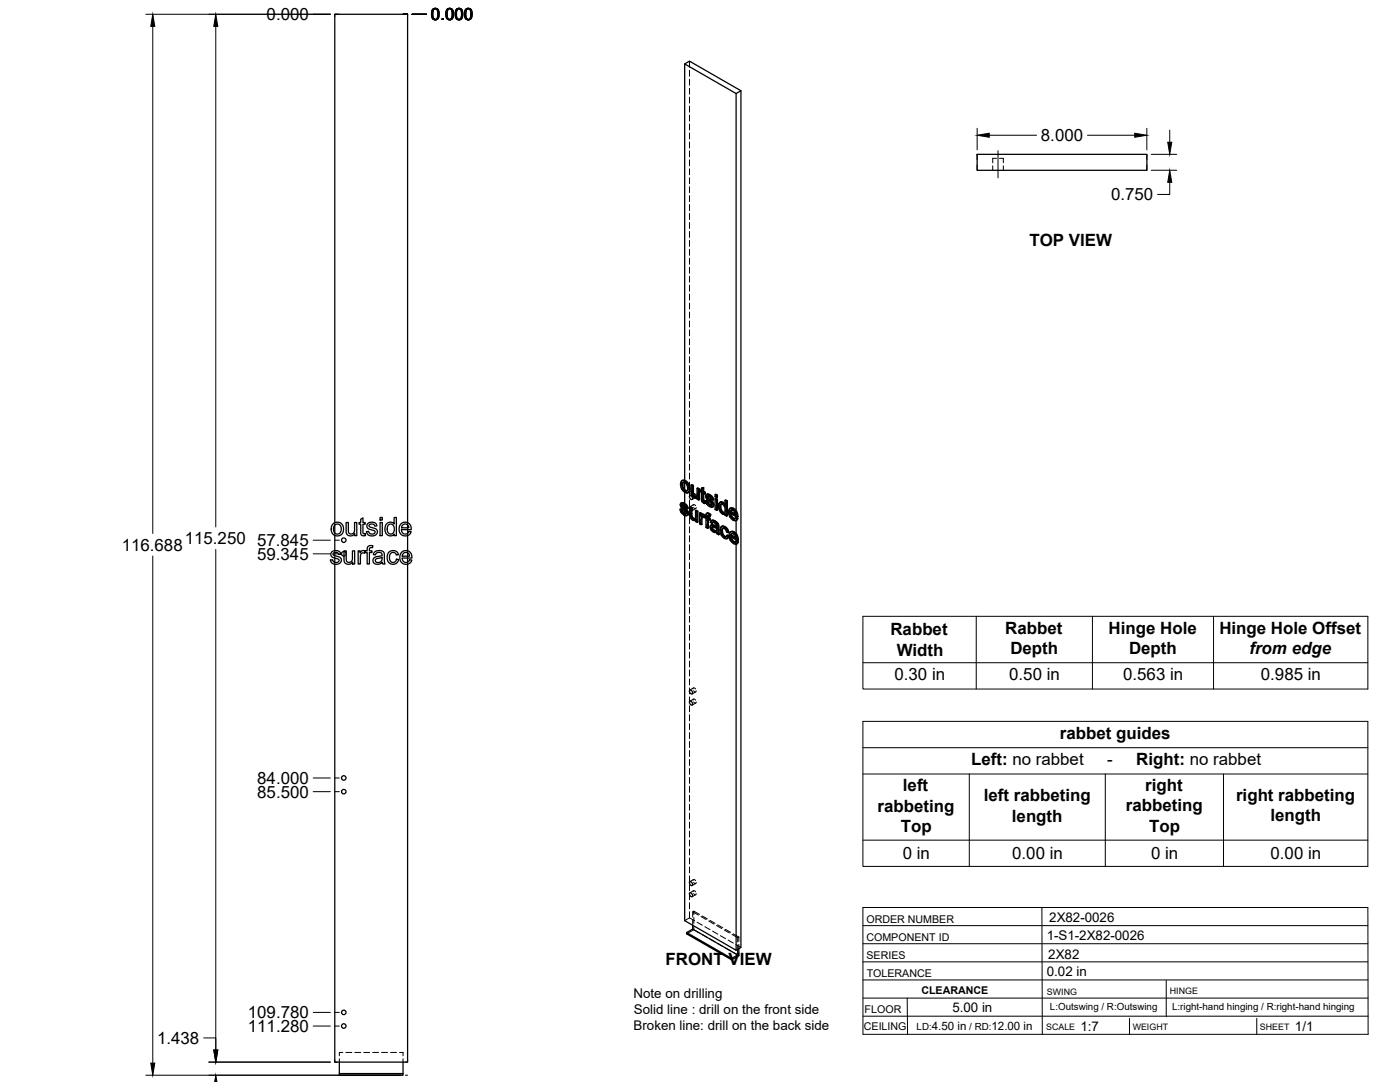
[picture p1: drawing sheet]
<svg xmlns="http://www.w3.org/2000/svg" width="559mm" height="432mm" viewBox="0 0 559 432" stroke-linecap="round" stroke-linejoin="round" font-family="sans-serif">
<!-- layer: Visible -->
<g fill="none" stroke="#000" stroke-width=".51">
<path d="M273.3 25.5l1.9-1.1 20.5 11.8M293.8 37.3l1.9-1.1v341.9l-1.9 1.1M390 61.6h67.8v6.4h-67.8zM272.2 191.8l.8-.2 .7 .2zM272.2 191.8l-.4 .5-.2 1 .5 1.9 1.6 1.5h.7l.5-.3M272.3 193.6l.3 1.5M272.6 195.1l.3-.2 .8 .8-.3 .2zM272.8 192.5l-.2 .9M272.9 194.9l-.3-1.5-.3 .2v-.3l.3-.7 .4-.1 1 .7 .4 1.3-.2 1.4h-.8M273.3 191.6v-166.1l20.5 11.8v166.5M273.3 192.6v2.8M273.3 196.4v4.5"/>
<path d="M273.4 192l1 1a1.93 1.93 0 0 1 1 2M273.7 195.7l.5 .2M273.7 191.8l1.2 1.3M274.6 193.3l.5 1.9 .3-.2-.2 1.2M275.1 195.2l-.2 1.2 .3-.2-.6 .5M275.4 197.8a.93 .93 0 0 1 .9 .5 .93 .93 0 0 1-.2 1.1l-.9-.9zM275.8 193.5l.7 .4 .3-.2v3.2M276.5 193.9v3.1l.3-.1 .3 .6M276.5 197.1l.3 .6 .3-.2 .4 .4M276.8 197.7l.4 .4h.9M276.8 193.7l-.7-.3-.3 .1v3.1l.3 1.1 .8 .8a.97 .97 0 0 0 1.4 .1v.6l.5 .4M277.2 198.1l.5 .1"/>
<path d="M278 198.1l-.3 .1M278.2 194.9l.6 .4 .4-.2v4.3l-.4 .2v-4.3M278.3 198.6l-.3 .2M279.2 195.1l-.7-.4-.3 .2v2.7l-.5 .6M280 195.5l-.5 .1v.6l.5 .3v3.4l.7 .8 .6 .3 .3-.2-.1-.7-.6 .1M280 194.8l.9-.2v1.5M280.6 194.8v1.5l.3-.2 .6 .3M280.6 196.3l.6 .3 .3-.2v.6l-.3 .2v-.6M280.6 199.8l.6 .2M280.7 200l.8 .1M280.9 194.6l-.9 .2v1.1l-.5-.3M280.9 197v2.6"/>
<path d="M281.2 197.2l-.6-.4v2.9l.4 .1M281.6 199.9l.6 .2M282.1 197.3l1.3 .1M282.3 198.3l.6 .5M282.4 198.6l.2 .3a1.49 1.49 0 0 1 1.6 1l.2 .2M282.4 197.2l-.4 .2M282.5 197.4l.5 .2 .4-.2 .7 .6M282.5 199.9l-.6-.2-.3 .2 .4 1.3 .9 .8a1.24 1.24 0 0 0 1.6 .2M282.6 198.9l1.5 1.4 .3-.2 .4 .7M282.6 198v.1M282.7 198.4l-.1-.3-.3 .2 .1-.2 1 .3 .5 1 .6 .2M282.8 197.2l-.9 .2-.2 .9 .4 .9 1.8 1.8-.1 .7"/>
<path d="M283 197.6l.8 .6 .3-.2 .5 .7M283.8 198.2l.5 .7 .3-.2 .2 .8-.3 .1-.2-.7M285.4 199.1l.3-.2 .7 .3-.4 .2zM285.4 197.4l.3-.2 .7 .4-.4 .2zM285.4 199.1v4.2l.6 .4M285.4 197.4v.8l.6 .4M286.4 199.2v4.3l-.4 .2v-4.3M286.4 197.6v.8l-.4 .2v-.8M289.4 199.7l.6 .3 .3-.1v5.9l-.3 .2v-6M290.3 199.9l-.6-.4-.3 .2v2.1l-.5-.7M133 209l1.7-.6 1.4 .5 .9 1.2v2.2l-.8 1.1-1.8 .5-1.5-.7-.7-1.6a2.9 2.9 0 0 1 .8-2.6zM133.5 209.6l.6-.4h.9l.9 .7 .3 1.8-.9 1.3h-1.2l-.7-.5-.3-1.6z"/>
<path d="M133.6 209.6v3.1M133.6 213.7v6M137.3 219.8h.9v3.8a1.31 1.31 0 0 0 1.7 .7 1.31 1.31 0 0 0 .8-1.6v-2.9h.9v5.3h-.8v-.8a1.86 1.86 0 0 1-2.3 .9 1.86 1.86 0 0 1-1.2-2.1zM138.2 208.5h.8l.1 3.8a1.31 1.31 0 0 0 1.7 .7 1.31 1.31 0 0 0 .7-1.7v-2.8h.9v5.3h-.8v-.8a1.86 1.86 0 0 1-2.2 .8 1.86 1.86 0 0 1-1.2-2zM143 219.8h.7v.8a1.27 1.27 0 0 1 2.1-.6l.8-.2v-1.1a1.56 1.56 0 0 1 2.2-.9l-.1 .8a.81 .81 0 0 0-.9 0 .81 .81 0 0 0-.4 .8v.4h1.1v.7h-1.1v4.6h-.8v-4.6h-.8v-.4l-.3 .7-.8-.2-.7 .5-.2 4h-.8zM144 207.2l.9-.5v1.8h.9v.7h-.9v3.4l.2 .4h.7l.1 .7-1.2 .1-.7-.7v-3.9h-.7v-.7h.7zM146.7 209l.9-.5h1.6a1.47 1.47 0 0 1 1.2 1.4l-.8 .1a1.17 1.17 0 0 0-1.2-.9 1.17 1.17 0 0 0-1.1 .8l.4 .5 2.1 .5a1.6 1.6 0 0 1 .7 2.1 1.6 1.6 0 0 1-2 .9l-1.5-.4-.7-1.3 .9-.2 .2 .7 .7 .4 1.3-.2a.73 .73 0 0 0 .3-.9 .73 .73 0 0 0-.9-.4l-1.1-.3a1.41 1.41 0 0 1-1-2.3zM151.7 208.5h.9v5.3h-.9zM151.7 206.5h.9v1h-.9zM154.2 209.1l1.2-.7a1.86 1.86 0 0 1 1.9 .7v-2.6h.9v7.3h-.8v-.7a2.17 2.17 0 0 1-2.7 .5 2.17 2.17 0 0 1-1.1-2.5zM155 209.5l.6-.3h.7l.9 1 .1 1.7-.7 1.1h-1.2l-.7-.9-.1-1.5zM160 209.1a2.46 2.46 0 0 1 2.9-.4 2.46 2.46 0 0 1 1.2 2.7h-3.9l.3 1 .8 .7a1.46 1.46 0 0 0 1.9-1l.9 .1-.5 .9-1 .7h-1.7l-.9-.6-.7-1.7 .1-1.2z"/>
<path d="M160.7 209.5l.6-.3h1l.6 .6 .3 .8h-2.9zM162.7 208.6v-202.9h-29.1v202.9M162.7 209.4v1.2M162.7 211.4v1.5M162.7 213.8v6M271.4 203.3l.6 .2M271.9 200.7l1.3 .1M272 203.5l.4-.2 .2 .9-.3 .1zM272.1 201.7l.7 .5M272.2 202l1.1 .7M272.2 200.6l-.4 .2M272.3 204.3l.7 .7h.8"/>
<path d="M272.3 200.8l.6 .2 .3-.2 .8 .6M272.4 203.3l-.7-.2-.3 .2 .5 1.3 .8 .8a1.23 1.23 0 0 0 1.6 .2M272.4 202.4l1.5 1.3 .3-.2 .5 .7M272.5 201.4l-.1 .1M272.5 201.8l-.1-.3-.3 .2 .1-.2 1 .3 .5 1 .6 .3M272.6 200.6l-.9 .3-.2 .8 .4 .9 1.8 1.7-.1 .8M272.9 201l.7 .6 .4-.2 .4 .7M273 205l.6 .1M273.3 205.7v161.7l20.5 11.8v-162M273.3 203.9v.9l-.7-.6M273.3 201.9v.7M273.3 202.7l.9 .8"/>
<path d="M273.6 201.6l.5 .7 .3-.2 .3 .8-.4 .2-.2-.8M273.7 205.1h-.1M273.9 203.7l.4 .6 .4-.1 .1 .7M274.3 204.3l.2 .8 .3-.2-.2 .6M274.5 205.1l-.2 .5 .3-.1-.4 .3M275.2 202.4l.7 .4 .3-.2v3.2M275.2 203v-.4a.67 .67 0 0 1 .8-.3 .67 .67 0 0 1 .4 .8l-.2 .7M275.9 202.8v3.2l.3-.2 .3 .6M275.9 206l.2 .6 .4-.2 .4 .4M276.1 206.6l.5 .4h.9M276.2 202.6l-.7-.3-.3 .1v3.1l.4 1.2 .7 .7a.97 .97 0 0 0 1.4 .1M276.6 207l.6 .2"/>
<path d="M277.5 207l-.3 .2M277.6 203.8l.6 .4 .4-.2v4.3l-.4 .2v-4.3M277.7 207.5v.7l.5 .3M277.7 207.6l-.2 .1M278.6 204l-.7-.4-.3 .2v2.7l-.4 .7M279.2 204.7l.6 .4 .3-.2v.5l.4-.2M279.8 205.1v.6l.7-.5 .4 .1M280 206.4l.2 2.8-.4 .2v-2.2M280.1 204.9l-.6-.3-.3 .1v4.3l.6 .4M280.2 205.4l.7-.1 .6 .4M280.3 206.1v.1M280.6 205.4l.6 .5"/>
<path d="M281 206.6l-.8-.5-.2 .3 .3-.2-.1 .8M281.2 200.3l.1 .7M281.2 206.5l.6 .3v3.7l.6 .4M281.2 206.5v-.4l-.2 .5M281.2 206.5l-.2 .1M282.2 204.9h.9l.6 .4M282.2 200.1l.3-.2 .3 .8-.3 .2zM282.4 206.6l.7 .4 .3-.2v.6l-.3 .2v-.6M282.5 204.7l-.5 .2M282.5 200.9l.6 .6h.9M282.7 207.3v3.4l-.3 .2v-3.8l.7 .5M282.7 205.7v.7"/>
<path d="M282.8 205.1l.6 .4 .3-.2-.4 .8 .1-.6M282.8 200.7l.7 .7M283.1 204.9l-.6-.2-.5 .3-.2 1.2-.6-.3 .6-.1M283.1 201.5l.7 .2M283.3 206.1a.46 .46 0 0 0-.5-.5 .46 .46 0 0 0-.4 .6v.4l.3-.2 .7 .4M283.8 209.6l.8-.2 1.4 .5M283.9 201.7h-.1M284.1 210.7l.2 .6 .3-.2 .5 .5M284.1 200.3l.4 .6 .3-.1 .2 .7M284.2 210.4l-.1 .3 .3-.2 .2 .6M284.2 209.4l-.5 .2M284.3 211.3l.5 .5h1h-1"/>
<path d="M284.3 210.3l-.1 .1M284.3 207.8l.9 .3 .3-.2 .8 .6M284.4 210.3l.8 .3a.73 .73 0 0 1 .8 .6 .73 .73 0 0 1-.5 .8M284.4 210.3l-.2 .1M284.4 210.3v.2M284.5 200.9l.1 .8 .4-.2-.2 .6M284.5 208.4l-.4 .5 .6-.5 1.2 1a.48 .48 0 0 1 0 .8 .48 .48 0 0 1-.7-.3l-.9-.3M284.6 209.4l-1 .3-.2 1 .7 1.2 1.1 .6a.64 .64 0 0 1 1 .5l.6 .4M284.6 201.7l-.1 .5 .3-.1-.5 .3M284.6 207.6l-.7 .2M285.2 208.1l.8 .6 .3-.2 .4 .5M285.5 207.9l-.9-.3-.8 .3-.3 .5 .6 .5"/>
<path d="M286 208.7l.4 .5 .3-.2 .2 .7M286.4 209.2l.2 .6 .3-.1 .1 2.9M286.6 209.8l.1 3 .3-.2 .1 .6-.3 .2-.1-.6M287.4 202.4l.3 1.4M287.5 200.4h1.2l.6 .6M287.7 201.3h.7l.7 .8 .3 1.5-.3 1M287.7 201.3l-.3 1.1 .3-.2 .3 1.4M287.7 203.8l.3-.2 .8 .8-.5 .1zM287.8 201.2l-.1 .1M287.8 200.3l-.5 .2M288 201.2l-.3 1M288.1 212v.2a1.1 1.1 0 0 0 .7 1.3l.6 .5"/>
<path d="M288.2 210.1l.9 .2 .3-.2 1 1M288.3 213.4l.8 .8h.8M288.4 200.6l.5 .5h.5M288.4 204.6h.7M288.5 209.9l-.6 .3M288.6 210.8l-.2 1M288.7 200.4l-.9-.1-.7 .3-.3 .9v1.2l1.1 2.1 1 .5 .5-.2v.6l.6 .3M288.8 204.4l.4 .1M289.1 210.3l.8 .7a1.42 1.42 0 0 1 1 1.4l-.3 .2-.5-1.3M289.4 210.1l-.9-.2-.7 .3-.4 .8v1.1l1 2.1 1 .8h.7M289.4 205.1l-.2 .2M290 213.7l.6 .4"/>
<path d="M290.6 212.6l-.6-.3-.7-1.2-.8-.3-.4 .4v.8l.3-.2 .3 1.4M290.6 214.1l.4-.1-.2 .5-.7 .5zM291 214l-.7-.5-.5 .8-.7-.1M291.3 202.9h.9a1.88 1.88 0 0 1 1.8 1.3M291.5 204.3l2 1.2-.5-1.5-.8-.5-.5 .2-.2 .6 .3-.2 1.7 1M291.5 212.3h.9a1.93 1.93 0 0 1 1.9 1.2M291.7 213.6l2 1.2-.5-1.4-.8-.5-.6 .2-.1 .5 .3-.1 1.7 .9M291.8 205.1l.3 .9M291.8 206.1l.7 .9 .9-.1M292 203.5l-.2 .6M292 215.5l.8 .8h.8M292 214.4l.3 .9"/>
<path d="M292.2 212.9l-.2 .6M292.5 203.1l1 .9a1.97 1.97 0 0 1 1 2.1M292.5 207l.6 .1M292.7 212.4l1 1a1.78 1.78 0 0 1 1 1.8v.2M292.8 216.3l.5 .2M292.8 202.9l-.9-.3-.9 .6-.2 1.5 .3 1.1 .7 1.1 1.2 .9 .8-.1 .7-.8M293 212.2l-.9-.2-.8 .5-.3 1.9 1.1 2.1 1 .6 .7 .1M293.3 207l-.2 .1M293.5 216.4l-.2 .1M293.5 206.7l.7 .4M293.7 204.3l.5 1.9 .3-.1-.3 .1M293.7 216l.7 .5"/>
<path d="M293.8 206.2v.3M293.8 215.5v.5M293.9 213.7l.5 1.9 .3-.2-.3 .2M294.2 206.4l-2.8-1.5 .4 1.2 .3-.1 .8 .8M294.4 215.8l-2.8-1.6 .4 1.3 .3-.2 .8 .9M294.5 206.9l-.7 .8v5.2M294.5 206.9l-.6-.4-.8 .6M294.7 216.3l-.7 .8M294.7 216.3l-.9 .9M294.7 216.3l-.7-.5-.7 .7M132.5 220.2l1.3-.5a1.83 1.83 0 0 1 2.3 1.5l-.9 .1a1.17 1.17 0 0 0-1.1-.9 1.17 1.17 0 0 0-1.2 .9l.4 .4 2.2 .6a1.64 1.64 0 0 1 .5 2.2 1.64 1.64 0 0 1-2.1 .7l-1.3-.4-.7-1.3 .9-.1 .4 .8 .6 .3 1.2-.2a.81 .81 0 0 0 .2-1.1 .81 .81 0 0 0-1-.3l-1.2-.4a1.35 1.35 0 0 1-.5-2.3zM133.6 220.5v1.3"/>
<path d="M133.6 222.7v1.7M137.3 220.1a.9 .9 0 0 0-1 .9 .9 .9 0 0 0 1 .9M149.5 220.3l.7-.4 1.2-.2 1.7 .6 .6 4.8h-.9l-.2-.7-1.2 .7h-1.4l-.7-.3-.4-.7a1.74 1.74 0 0 1 2-2l.6-.1a.8 .8 0 0 0 1-.9 .8 .8 0 0 0-1.1-.6l-1.1 .2-.4 .7-.9-.1zM149.9 223.2l2.6-.8v.4a1.4 1.4 0 0 1-1 1.6 1.4 1.4 0 0 1-1.7-.8zM155.2 220.4l1.2-.6h1.4l.8 .7 .4 .9-.8 .1a1.47 1.47 0 0 0-2-.9 1.47 1.47 0 0 0-.8 2.1l.4 1.2 .7 .5 1.2-.2 .5-1 .9 .1-.5 1.2a2.49 2.49 0 0 1-3.2 .2 2.49 2.49 0 0 1-.8-3.2zM160.3 220.5a2.46 2.46 0 0 1 2.9-.5 2.46 2.46 0 0 1 1.2 2.7h-3.9l.2 .9 .8 .8a1.46 1.46 0 0 0 2-1l.8 .3-.4 .7-.9 .7h-1.6l-1.1-.6-.6-.9-.1-1.1 .1-1zM161 220.9l.6-.4h1l.6 .5 .3 1h-3zM162.7 225.1v198.8h-29.1v-198.7M162.7 220.6v1.4M162.7 222.7v1.6M275.4 279.8a.93 .93 0 0 1 .9 .6 .93 .93 0 0 1-.2 1l-.9-.9zM275.4 275.4a.93 .93 0 0 1 .9 .5 .93 .93 0 0 1-.2 1.1l-.9-.9z"/>
<path d="M275.4 351.8a.93 .93 0 0 1 .9 .6 .93 .93 0 0 1-.2 1l-.9-.8zM275.4 356.3a.93 .93 0 0 1 .9 .5 .93 .93 0 0 1-.2 1.1l-.9-.9zM276.5 369.3v1.5l-2.4 1.4v.5l17.9 10.3v-.5l-17.9-10.3M276.5 370.8l17.9 10.3-2.4 1.4M294.4 378.9v2.2M294.9 378.6v2.8l-2.9 1.6M135.4 423.9v5.2h25.5v-.7h-25.5M160.9 423.9v4.5"/>
<circle cx="137.2" cy="215.6" r=".9"/>
<circle cx="137.2" cy="310.5" r=".9"/>
<circle cx="137.2" cy="315.9" r=".9"/>
<circle cx="137.2" cy="409.5" r=".9"/>
<circle cx="137.2" cy="404" r=".9"/>
</g>
<!-- layer: Hidden -->
<g fill="none" stroke="#000" stroke-width=".4">
<path d="M275.2 24.4v2.5M275.2 28.1v2.4M275.2 31.6v2.4M275.2 35.2v2.4M275.2 38.8v2.4M275.2 42.4v2.3M275.2 45.9v2.4M275.2 49.5v2.4M275.2 53.1v2.4M275.2 56.6v2.4M275.2 60.2v2.4M275.2 63.8v2.4"/>
<path d="M275.2 67.4v2.3M275.2 70.9v2.4M275.2 74.5v2.4M275.2 78.1v2.4M396.2 66.2v1.8M397.8 63.2h-1.6v1.8M398.9 63.2h1.6v1.8M400.5 66.2v1.8M275.2 81.6v2.4M275.2 85.2v2.4M275.2 88.8v2.4M275.2 92.4v2.3"/>
<path d="M275.2 95.9v2.4M275.2 99.5v2.4M275.2 103.1v2.4M275.2 106.7v2.3M275.2 110.2v2.4M275.2 113.8v2.4M275.2 117.4v2.3M275.2 120.9v2.4M275.2 124.5v2.4M275.2 128.1v2.4M275.2 131.7v2.3M275.2 135.2v2.4"/>
<path d="M275.2 138.8v2.4M275.2 142.4v2.4M275.2 145.9v2.4M275.2 149.5v2.4M275.2 153.1v2.4M275.2 156.7v2.3M275.2 160.2v2.4M275.2 163.8v2.4M275.2 167.4v2.4M275.2 170.9v2.4M275.2 174.5v2.4M275.2 178.1v2.4"/>
<path d="M271.9 193.1l.5 1.9-.3 .2M272.4 195l1.3 1.3-.3 .2M272.5 191.6l-.9 1.7M272.8 192.5l-.2 .1M272.9 192.4h.8l-.3 .2M273.3 191.6v1M273.3 195.4v1M273.7 192.4l.8 .9-.4 .2M273.7 196.3l.9 .3-.3 .2M274.5 195.8l-.3 .1M274.5 193.3l.3 1.4-.4 .2M274.8 194.7l-.1 .7-.5 .5"/>
<path d="M274.9 196.5l-.3 .1M275.2 181.7v2.3M275.2 185.2v2.4M275.2 188.8v2.4M275.2 192.4v2.4M275.2 195.9v2.4M275.2 199.5v2.4M276.1 193.4l.1 3.3-.3 .2M276.2 196.7l.2 .7-.3 .1M276.4 197.4l.4 .6-.3 .2M276.6 197.4l.4-.5 .6 .5M276.8 198l.6 .5-.3 .1"/>
<path d="M276.8 197l-1.4 .8M276.8 198.1l.7 .5 .4-.5M277.4 198.5l.8 .2 .4-.3-.3 .2M277.7 198.5l-1.4 .8M278.1 198.1h.1M278.1 198.1h-.1M278.3 198l-.4 .2M278.4 198.6h-.1M278.4 197.8l-.3 .3M278.5 194.7v2.7l-.4 .6M278.6 198.4v.7l-.3 .1M278.6 199.1l.6 .3"/>
<path d="M279.8 196l.5 .3-.3 .2M279.8 195.5v.5l-.3 .2M280 195.5l.3 .2M280.3 196.3v3.4l-.3 .2M280.3 194.6v1.1l-.3 .2M280.3 199.7l.3 .5-.3 .1M280.6 196.8l.3-.2v.4M280.9 196.6l.6 .4M281.9 199.7l.5 1.3-.4 .2M282 197.9l.1 .6-.3 .2M282.1 197.4l-.4 .6M282.1 198.5l.4 .7-.3 .1"/>
<path d="M282.3 197.2l-.5 .4M282.5 198l.3-.2-.2 .2M282.5 199.2l1.6 1.5-.3 .2M282.7 197.9l-.3 .2M282.8 197.8l.6 .2-.3 .2M283.4 198l.6 .5-.3 .2M284 198.5l.2 .7-.3 .2M284.2 199.2l.6 .3M285.7 197.2v.9l-.3 .1M285.7 198.9v1.5M285.7 198.1l.7 .3M289.7 199.5v2.1l-.3 .2"/>
<path d="M133.6 208.6v1M133.6 212.7v1M133.6 219.7v.8M162.7 208.6v.8M162.7 210.6v.8M162.7 212.9v.9M162.7 219.8v.8M271.7 203.1l.5 1.3-.3 .2M271.8 201.3l.2 .6-.3 .2M271.9 200.8l-.4 .6M272 201.9l.4 .7-.3 .2M272.1 200.6l-.5 .4"/>
<path d="M272.2 204.4l1.1 1-.3 .1M272.3 201.4l.3-.1-.1 .1M272.4 202.6l1.6 1.5-.3 .2M272.6 201.3l-.4 .2M272.6 201.3l.6 .1-.3 .2M273.2 201.4l.6 .6-.3 .1M273.3 200.9v1M273.3 202.6v1.3M273.3 204.7v1M273.3 205.4l.8 .3-.3 .1M273.8 202l.2 .6-.3 .2M274 204.9l-.2 .1"/>
<path d="M274 204.1l.2 .5-.4 .2M274 204.9l-.3 .2 .3-.2M274 202.6l.7 .3M274.2 204.6l-.2 .3M274.5 205.6l-.4 .1M275.2 203.1v2.4M275.2 206.7v2.3M275.2 210.2v2.4M275.2 213.8v2.4M275.2 217.4v2.4M275.2 203l.5 .7 .5 .1M275.5 202.3l.1 3.3-.3 .2"/>
<path d="M275.6 205.6l.2 .7-.3 .2M275.8 206.3l.4 .6-.3 .2M276.2 202.6h.1M276.2 206.9l.6 .5-.3 .2M276.6 201.8l.4-.4 .6 .4M276.8 201.4l-1.4 .8M276.8 207.4l.8 .2 .4-.3-.2 .2M276.8 202.5l.7 .5 .4-.4M277.5 207h.1M277.7 206.9l-.4 .2M277.7 203l-1.4 .8M277.8 206.7l-.3 .3"/>
<path d="M277.9 203.6v2.8l-.4 .5M278 207.3v.7l-.3 .2M278 208l.6 .3M279.5 207.3v1.6l-.3 .1M279.5 208.9l.7 .3M279.5 204.6v1.5M280.1 205.4v.1M280.2 206.1l.3-.2-.2 .2M280.4 205.2l-.6 .5M280.4 206l-.3 .1M280.5 205.9l.4 .1-.3 .2M280.6 200.2l.5 .4-.3 .2"/>
<path d="M280.9 206l.4 .4M281.1 200.6l.5 .2M281.2 206.1l.3-.1-.2 .4M281.5 205.7v.1M281.5 206.3l.6 .3-.3 .2M281.5 206l-.2 .4M281.5 205.7l-.3 .3M281.8 205.8l.3 .2M282.1 209.1v1.2l-.3 .2M282.1 210.3l.6 .4M282.1 206.6v1.3M282.2 205l-.1 1-.3 .2"/>
<path d="M282.3 204.7l-.5 .4M282.4 207.1l.3-.2v.4M282.4 201l1.1 1-.3 .1M282.5 205.7l.3-.2-.1 .2M282.7 206.9l.7 .5M282.8 205.5l.4 .1-.3 .2M283.2 205.6l.4 .3M283.5 202l.8 .2-.3 .2M283.7 210.1l.4 1.1-.4 .2M283.8 208.3l.6 .4M283.8 209.6l-.4 .7M284 209.5l-.5 .3"/>
<path d="M284.1 211.2l.9 .9-.3 .2M284.1 207.7l-.6 .7M284.1 201.5h-.1M284.1 201.5l-.2 .2M284.1 200.7l.2 .5-.3 .2M284.2 201.5l-.4 .2M284.2 207.6l-.4 .3M284.3 201.2l-.2 .3M284.4 208.4l.4-.1-.3 .1M284.5 210.2l.2-.1zM284.5 210.2l-.2 .1M284.6 210.1l-.4 .2"/>
<path d="M284.6 202.2h-.3M284.7 210.1l1.6 .5-.3 .2M284.8 208.3l.6 .1-.3 .2M285 212.1l.7 .2-.3 .2M285.4 208.4l.7 .7-.3 .2M285.7 212.3h.7l-.4 .1M285.7 201.6v1.6l-.3 .1M285.7 203.2l.7 .3M286 209.9l.3 .1M286 211.7l-.3 .2M286.1 209.1l.2 .7-.3 .2M286.2 211.5l-.4 .3"/>
<path d="M286.3 210.6l-.1 .9-.3 .2M286.3 209.8l-.3 .4M286.4 212.3l.1 .6-.3 .1M286.5 212.9l.6 .3M287.1 201.8l.2 1.3-.3 .2M287.3 200.7l-.2 1.1-.3 .2M287.3 203.1l.6 1.1-.4 .2M287.6 200.4l-.6 .5M287.7 211.4l.5 2-.3 .2M287.9 204.2l.8 .8-.3 .1M287.9 210.3l-.2 1.1-.3 .2M288 201.1h.7l-.3 .2"/>
<path d="M288 201.1l-.2 .1M288 201.1v.1M288.1 201.1l-.3 .1M288.2 213.4l1.2 1.3-.3 .1M288.2 210l-.6 .5M288.6 210.8l-.2 .1M288.7 210.7l.8 .1-.4 .1M288.7 205l.6 .1 .4-.2-.3 .2M288.7 201.1l.8 .8-.4 .2M289.4 201.1l.3 .5M289.4 214.7l1 .1M289.5 210.8l.5 .5-.3 .2"/>
<path d="M289.5 201.9l.3 1.5-.4 .2M289.5 205.1h-.1M289.7 204.9v.6l-.3 .2M289.7 205.5l.6 .3M289.8 203.4l-.2 .8-.4 .3 .3-.1M290 211.3l.3 .8-.3 .2M290 214.1l-.1 .1M290.3 212.1l.6 .3M290.3 213.5l-.6 .8M291.1 204.1l.5 1.9-.3 .2M291.3 213.5l.5 1.9-.4 .2M291.4 204.9l.4-.2v.4"/>
<path d="M291.6 206l1.3 1.4-.4 .2M291.6 202.7l-.8 1.6M291.6 214.2l.4-.2v.4M291.8 204.7l2.7 1.6M291.8 215.4l1.3 1.3-.3 .2M291.8 212.1l-.8 1.6M292 214l2.7 1.6M292 203.5l-.2 .1M292.1 203.4l.7 .1-.3 .1M292.2 212.9h-.2M292.3 212.7l.7 .1-.3 .2M292.8 203.5l.8 .8-.3 .2"/>
<path d="M292.9 207.4l1 .2-.3 .2M293 212.8l.8 .9-.3 .2M293.4 206.9h.1M293.5 205.1l.4 .2M293.6 206.9l-.3 .1 .2-.1M293.6 216.3h.1M293.6 204.3l.3 1-.4 .2M293.7 216.3l-.2 .1M293.7 214.4l.4 .3M293.8 216.2l-.4 .2M293.8 213.7l.3 1-.4 .1M293.8 216v1.2l.3-.2-1-.3"/>
<path d="M293.8 203.8v2.4M293.8 206.5v1.2M293.8 212.9v2.6M293.9 206.5l-.4 .4M294 215.8l-.3 .5M294.1 207.5l-.2 .1M294.3 216.9l-.2 .1M133.6 221.8v.9M133.6 224.4v.8M137.3 220.1l.6 .4 .2 .4-.2 .7-.6 .3M162.7 222v.7M162.7 224.3v.8"/>
<path d="M275.2 221v2.3M275.2 224.5v2.4M275.2 228.1v2.4M275.2 231.7v2.3M275.2 235.2v2.4M275.2 238.8v2.4M275.2 242.4v2.4M275.2 246v2.3M275.2 249.5v2.4M275.2 253.1v2.4M275.2 256.7v2.4M275.2 260.2v2.4"/>
<path d="M275.2 263.8v2.4M275.2 267.4v2.4M275.2 271v2.3M275.2 274.5v2.4M275.2 278.1v2.4M276.6 279.4l.4-.4 .6 .4M276.6 275l.4-.5 .6 .5M276.8 279l-1.4 .8M276.8 274.5l-1.4 .9M276.8 275.7l.8 .5 .3-.5M277.7 276.1l-1.4 .8M275.2 281.7v2.4"/>
<path d="M275.2 285.2v2.4M275.2 288.8v2.4M275.2 292.4v2.4M275.2 296v2.3M275.2 299.5v2.4M276.8 280.1l.7 .5 .4-.5M277.7 280.6l-1.4 .8M275.2 303.1v2.4M275.2 306.7v2.4M275.2 310.2v2.4M275.2 313.8v2.4M275.2 317.4v2.4"/>
<path d="M275.2 321v2.3M275.2 324.5v2.4M275.2 328.1v2.4M275.2 331.7v2.4M275.2 335.3v2.3M275.2 338.8v2.4M275.2 342.4v2.4M275.2 346v2.3M275.2 349.5v2.4M275.2 353.1v2.4M275.2 356.7v2.4M276.6 351.4l.4-.4 .6 .5"/>
<path d="M276.6 355.9l.4-.5 .6 .5M276.8 351l-1.4 .9M276.8 355.5l-1.4 .8M276.8 352.1l.8 .5 .3-.4M276.8 356.6l.7 .5 .4-.5M277.7 352.6l-1.4 .8M277.7 357l-1.4 .9M275.2 360.3v2.3M275.2 363.8v2.5M275.2 366.3l-1.9 1.1M275.2 366.3l2 1.2M276.5 367.2v2.1"/>
<path d="M276.5 363.9l2.3 1.3M276.9 365v-1.4l-.4 .3v2.1M276.9 371l-2.8 1.7M276.9 366.1v2.4M276.9 369.7v1.3M276.9 363.6l2.3 1.3M276.9 371l2.3 1.3M278.2 368l2.1 1.2M279.8 365.8l2.1 1.2M280.2 365.5l2.1 1.2M280.2 372.9l2.1 1.2M281.3 369.8l2.1 1.2"/>
<path d="M282.9 367.6l2 1.2M283.4 367.3l2 1.2M283.4 374.7l2 1.2M284.4 371.6l2.1 1.2M286 369.4l2.1 1.1M286.4 369.1l2.1 1.2M286.4 376.5l2.1 1.2M287.5 373.4l2.1 1.2M289.1 371.1l2 1.2M289.5 370.9l2.1 1.2M289.5 378.3l2.1 1.2M290.6 375.2l2.1 1.2"/>
<path d="M292.2 372.9l2.2 1.3 .5-.2M292.6 372.7l2.3 1.3M293.7 377l2 1.1M294.4 374.2v1.7M294.4 377.1v1.8M294.9 374v1.7M294.9 376.9v1.7M292.6 380.1l2.3 1.3M135.4 422.5v1.4M136.8 420h-1.4v1.3M138 420h2.4M141.6 420h2.4"/>
<path d="M145.2 420h2.4M148.8 420h2.3M152.3 420h2.4M155.9 420h2.4M159.5 420h1.4v1.3M160.9 422.5v1.4"/>
</g>
<!-- layer: Reference -->
<g fill="none" stroke="#000" stroke-width=".4">
<path d="M133.6 5.7h1.8M134.5 5.7h-.9v.9M160.9 5.7h1.8M161.8 5.7h.9v.9M390 61.6v2.1M390 65.8v2.2M457.8 61.6v2.1M457.8 65.8v2.2M133.6 215.6h1.8M133.6 221h1.8M133.6 310.5h1.8M133.6 315.9h1.8"/>
<path d="M133.6 404h1.8M133.6 409.5h1.8M133.6 423v.9h.9M161.8 429.1h.9M162.7 423v.9h-.9"/>
</g>
<!-- layer: Hidden Narrow -->
<path d="M276.1 196l-.3 .2M278.5 197l-.3 .2M280.3 198.8l-.3 .1M273.3 203.5l-.3 .1M275.5 204.9l-.3 .2M277.9 205.9l-.3 .2M282.1 205.6l-.3 .2M283.5 200.1l-.3 .1M285.3 210.3l-.4 .2M286.3 210.9l-.3 .2" fill="none" stroke="#000" stroke-width=".4"/>
<!-- layer: Visible Narrow -->
<path d="M276.8 196.1l-.3 .2M280.9 199.2l-.3 .1M283.5 199.3l-.3 .2M273.3 202.7l-.3 .2M276.2 205l-.3 .2M282.7 206l-.3 .2M285.2 209.6l-.3 .2M286.9 210.4l-.3 .1M286.9 211.3l-.3 .2" fill="none" stroke="#000" stroke-width=".4"/>
<!-- layer: Titleblock -->
<path d="M344.4 362.2h201.6l.1 50.6h-201.7zM344.4 376.6h201.6M344.4 369.4h201.6M415.9 362.2l.1 50.6M344.4 383.9h201.6M344.4 398.3h201.6M344.4 391.1h201.6M362.1 398.3l.1 14.4M465.5 391.3v14.4M344.4 405.5h201.7M450.8 406.4v6.4M501.6 406.4v6.4" fill="none" stroke="#000" stroke-width=".4"/>
<!-- layer: Custom Tables -->
<path d="M344.4 246h201.6v29h-201.6zM389.7 246v29M436 246v29M484.4 246v29M344.4 264.5h201.6M344.4 287.9h201.6v57.9h-201.6zM344.4 298.4h201.6M344.4 308.9h201.6M386.9 308.9v36.9M441.2 308.9v36.9M488.4 308.9v36.9M344.4 335.3h201.6" fill="none" stroke="#000" stroke-width=".4"/>
<!-- layer: FD_Dimensions -->
<g fill="none" stroke="#000" stroke-width=".4">
<path d="M58.2 5.7h73.7M61 10.5v202.4M86.1 10.5v199.8M164.4 5.7h5.9M390 51.2v8.6M394.8 54h18.9M434.1 54h18.8M457.8 51.2v8.6M466.9 51.9v4.9M459.5 61.6h10.2M459.5 67.9h10.2M466.9 72.8v4.8h-4.8"/>
<path d="M86.1 219.3v199.7v-4.8h-4.8M125 215.6h6.9M61 221.9v202.4M125 221h6.9M125 310.5h6.9M125 315.9h6.9M125 404h6.9M125 409.5h6.9M58.2 429.1h101.8M83.3 423.9h48.6"/>
</g>
<path d="M61 5.7l.8 4.8h-1.6zM86.1 5.7l.8 4.8h-1.6zM390 54l4.8-.8v1.6zM452.9 53.2l4.9 .8-4.9 .8zM466.1 56.8h1.6l-.8 4.8zM466.9 67.9l.8 4.9h-1.6zM85.3 419h1.6l-.8 4.9zM60.2 424.3h1.6l-.8 4.8zM86.1 429.1l.5 2.7h-.9z" fill="#000" stroke="#000" stroke-width=".4"/>
<!-- layer: Smart Centers -->
<path d="M398.4 60.1v10.9" fill="none" stroke="#000" stroke-width=".4"/>
<g font-size="6.7">
<text x="106.4" y="8.1">0.000</text>
<text x="172" y="8.1">0.000</text>
<text x="415.5" y="56.3">8.000</text>
<text x="443.5" y="80">0.750</text>
<text x="410.9" y="98.2">TOP VIEW</text>
<text x="48.6" y="219.8">116.688</text>
<text x="73.7" y="217.1">115.250</text>
<text x="102.6" y="218">57.845</text>
<text x="102.6" y="223.4">59.345</text>
<text x="355.4" y="253.6">Rabbet</text>
<text x="401.2" y="252.9">Rabbet</text>
<text x="442.5" y="252.9">Hinge Hole</text>
<text x="486.7" y="252.9">Hinge Hole Offset</text>
<text x="357.9" y="261.6">Width</text>
<text x="403.3" y="261">Depth</text>
<text x="450.6" y="261">Depth</text>
<text x="498.7" y="261">from edge</text>
<text x="357" y="271.4">0.30 in</text>
<text x="402.8" y="271.4">0.50 in</text>
<text x="448.3" y="271.4">0.563 in</text>
<text x="503.3" y="271.4">0.985 in</text>
<text x="423" y="294.8">rabbet guides</text>
<text x="387.6" y="305.4">Left: no rabbet</text>
<text x="441.9" y="305.4">-</text>
<text x="453.5" y="305.4">Right: no rabbet</text>
<text x="102.7" y="312.8">84.000</text>
<text x="360.4" y="315.8">left</text>
<text x="457.1" y="315.8">right</text>
<text x="102.7" y="318.3">85.500</text>
<text x="350.3" y="323.9">rabbeting</text>
<text x="392.7" y="319.8">left rabbeting</text>
<text x="449.4" y="323.8">rabbeting</text>
<text x="493.4" y="319.8">right rabbeting</text>
<text x="403.9" y="327.9">length</text>
<text x="507" y="327.8">length</text>
<text x="359.5" y="331.9">Top</text>
<text x="458.6" y="331.9">Top</text>
<text x="360.3" y="342.9">0 in</text>
<text x="404" y="342.9">0.00 in</text>
<text x="459.4" y="342.9">0 in</text>
<text x="507.1" y="342.9">0.00 in</text>
<text x="265.7" y="385.2">FRONT VIEW</text>
<text x="98.9" y="406.4">109.780</text>
<text x="98.9" y="411.8">111.280</text>
<text x="62.7" y="416.6">1.438</text>
</g>
<g font-size="5.3">
<text x="418.8" y="368">2X82-0026</text>
<text x="417.8" y="375.1">1-S1-2X82-0026</text>
<text x="418.4" y="382.5">2X82</text>
<text x="417.8" y="389.5">0.02 in</text>
<text x="252.9" y="398.4">Note on drilling</text>
<text x="253" y="404.9">Solid line : drill on the front side</text>
<text x="380.1" y="404">5.00 in</text>
<text x="252.9" y="411.2">Broken line: drill on the back side</text>
<text x="431.3" y="411.5">1:7</text>
<text x="516.9" y="411.5">1/1</text>
</g>
<g font-size="4.6">
<text x="371.9" y="411.2">4.50 in</text>
<text x="395.8" y="411.2">12.00 in</text>
</g>
<g font-size="4.3">
<text x="345.8" y="368.4">ORDER NUMBER</text>
<text x="345.8" y="375.5">COMPONENT ID</text>
<text x="345.8" y="382.7">SERIES</text>
<text x="345.9" y="389.9">TOLERANCE</text>
<text x="367.7" y="396.7">CLEARANCE</text>
<text x="345.1" y="404.3">FLOOR</text>
<text x="344.8" y="411.1">CEILING</text>
</g>
<g font-size="3.9">
<text x="419.1" y="403.1">L:Outswing / R:Outswing</text>
<text x="467.8" y="403.1">L:right-hand hinging / R:right-hand hinging</text>
<text x="365.9" y="411.2">LD:</text>
<text x="386.9" y="411.2">/ RD:</text>
</g>
<g font-size="3.5">
<text x="417.9" y="397">SWING</text>
<text x="466.9" y="396.9">HINGE</text>
<text x="417.5" y="410.9">SCALE</text>
<text x="452.1" y="410.9">WEIGHT</text>
<text x="502.9" y="410.9">SHEET</text>
</g>
</svg>
